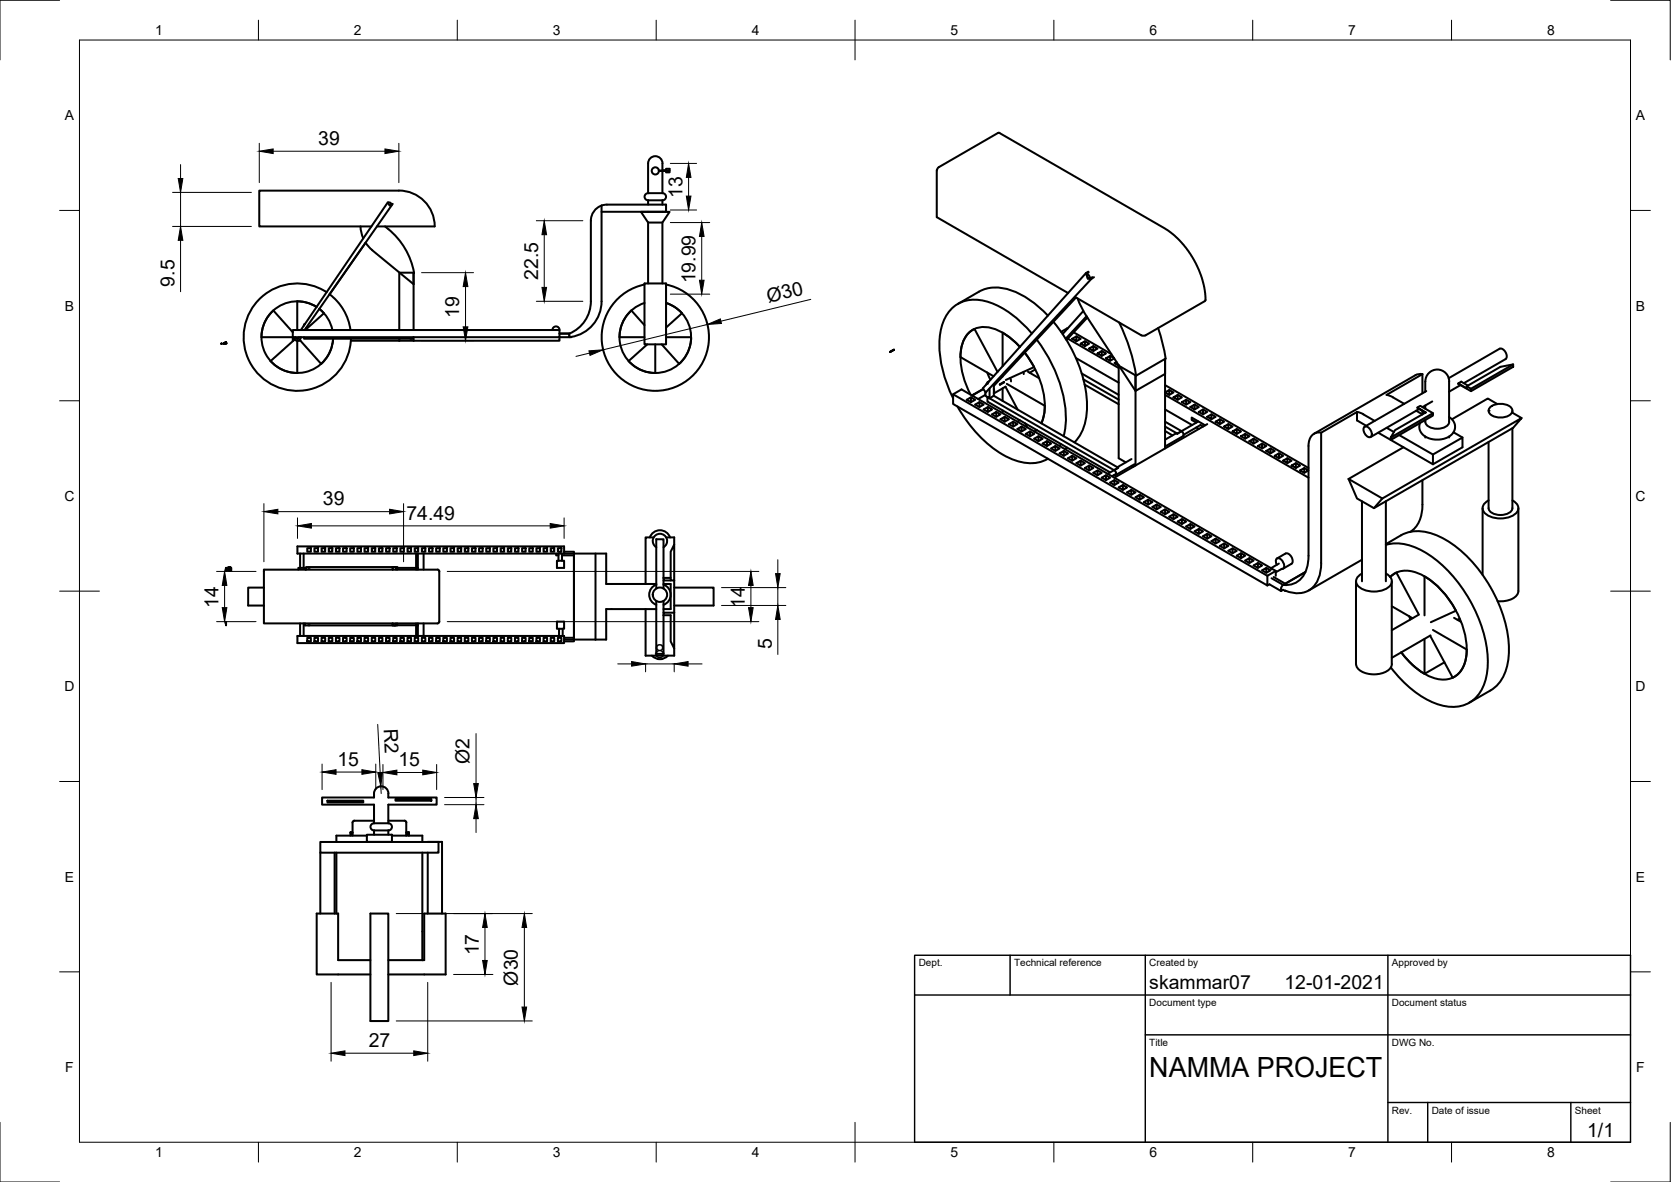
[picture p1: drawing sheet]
<svg xmlns="http://www.w3.org/2000/svg" width="420mm" height="297mm" viewBox="0 0 420 297" stroke-linecap="round" stroke-linejoin="round" font-family="sans-serif">
<!-- layer: Visible -->
<g fill="none" stroke="#000" stroke-width=".51">
<path d="M90.6 56.9l.2 1.5 .5 1.5M96.8 56.9a18.7 18.7 0 0 1 7.3 11.6h-.1v2.9l-10.4-8.5-1.7-1.9M97.6 50.9h.5l.3 .5M100.3 47.9h-35.1v9h28.2M100.3 47.9a8.9 8.9 0 0 1 9 9h-14.5M151.3 51.7v24a9.1 9.1 0 0 1-8.1 9M151.3 51.7l1.3-.3h14.9v1.8h-16.2M151.3 51.7a4.1 4.1 0 0 0-2.7 3.8v20.2a8.8 8.8 0 0 1-5.4 8.1M161.2 53.2h7.2l-1.8 2.7h-3.6zM163 53.2h.1M163 55.9v15.3M163 48.5a.9 .9 0 0 0-.9 .9 .9 .9 0 0 0 .9 .9"/>
<path d="M166.6 42.9a3.2 3.2 0 0 0-.5-3.1 1.81 1.81 0 0 0-2-.4 1.81 1.81 0 0 0-1.1 1.7v7.4h3.6M166.6 50.3h-3.6v1.1M166.6 42.8h.9v-.4h.9v.5M166.6 43v5.5M166.6 50.3v1.1M166.6 53.2h.1M166.6 55.9v15.3M166.6 48.5a.9 .9 0 0 1 .9 .9 .9 .9 0 0 1-.9 .9M167.5 42.9h.9v.4h-.9zM167.5 42.9h-1.8l1.8 .1M236.1 42l14.8-8.6h.4l41.4 23.9 2 1.4 2 1.8 1.4 1.6 2.7 4.2 1.2 3 .6 2 .4 2.5 .1 1.7-15.1 8.8M236.1 42l-.4 .4-.1 .5-.1 11.7 33.1 19"/>
<path d="M68.7 78l4.9 5.5M68.7 78a9 9 0 0 0-3 6.7h7.9v.9h.1M82.1 73.4a13.5 13.5 0 0 0-19.8 6.1 13.5 13.5 0 0 0 9.6 18.4 13.5 13.5 0 0 0 16.3-12.8M82.9 73.9a13.5 13.5 0 0 1 5.2 9M91.9 61l-9 13M158.7 78l3.4 3.7M158.8 78a9 9 0 0 0-3 6.7h6.3M162.1 71.2h5.4v15.3h-5.4zM162.1 76.1a9 9 0 0 0-4.6 13.9 9 9 0 0 0 14.6 0 9 9 0 0 0-4.6-13.9l1.9 .9 2.1 1.7-4 3.6M162.1 71.5a13.5 13.5 0 0 0-8.5 20.7 13.5 13.5 0 0 0 22.4 0 13.5 13.5 0 0 0-8.5-20.7M240.9 76.4l5.3-3.1a10.3 10.3 0 0 1 9.4 .2 25.4 25.4 0 0 1 7.9 5.8M270.4 74.7l16.6 9.6"/>
<path d="M270.6 74.8l-20.8 22.2M270.9 75l1.2 2.6 1.1 1.9M272.4 78.2l-5.2 5.8M273.2 68.8l.6 .4 .3 .8M273.2 79.5l-5.3 5.6M273.2 79.6l12.3 18.6M273.4 79.8l-5.2 5.7M273.5 70h.1M273.7 68.3l-.6 .3M273.7 68.5l-.5 .3 .3 1.2M274.7 69.6l-.6 .4h-.6M275.1 69.7l-.6 .3"/>
<path d="M55.7 86.4h.1M55.8 86.3l-.1 .1M55.8 86.3v.1M56.2 86.3l.4-.2zM56.3 86.3l.5 .1M56.4 86.3l-.2 .1h.6M56.7 86h.1zM56.7 86.1l.3 .2zM56.7 86.3v-.1l-.3 .1h.4M73.6 82.9h67.1v1.8h-67.1zM73.9 84.7a.9 .9 0 0 0 .9 .9 .9 .9 0 0 0 .8-.9M74.1 85.3l-6.1 5.4"/>
<path d="M74.3 84.7a.46 .46 0 0 0 .5 .5 .46 .46 0 0 0 .4-.5M74.7 82.9l.1-7.2 2.1 .3 2.7 1.1a9 9 0 0 0-13.2 4.2 9 9 0 0 0 6.4 12.2 9 9 0 0 0 10.9-8.4 9 9 0 0 1-2.9 6.3l-5.4-6M75.5 85.6h-.8l.1 8.1a9 9 0 0 1-6.8-3M75.6 82.9l21.9-32.1 .4 .8 .8-.4-22.1 31.7M76.7 81.4l-.3 .5M76.9 82.8l4.6-4.1-1.2-1.1a9 9 0 0 1 3.3 5.3M76.9 82.5v.4M88.2 85.6h15.8M100.4 82.9v-14.4h3.6v14.4M100.4 85.1v.5M103.9 84.7l-.4 .5-27-.1v-.4M104 84.7v.9"/>
<path d="M138.9 82.9a.9 .9 0 0 1 .9-.9 .9 .9 0 0 1 .9 .9M139.8 82.9h.1M140.7 84.7v.9h-36.7M143.2 83.8h-2.5h2.5v.9h-2.5M162.8 86.5l-4.7 4.2M164.8 86.5v7.2a9 9 0 0 1-6.7-3M167.5 84.7h6.3M173.8 84.7a9 9 0 0 1-3 6.7l-4.4-4.9M223.8 88.4l1-.5zM224.8 87.9l-1 .6M239.6 99.1l79.1 45.6 2.1-1.2M241.5 89.7l8.3 4.9"/>
<path d="M241.5 89.7a7.4 7.4 0 0 1 3.5-7l5.8 10.8M244.1 99.9l1.1 .6-1.1 .6-1-.6 1-.6v1.2M247.2 97.7l-2.8 1.7 .5-.2M247.3 97.8l-2.8 1.6M247.8 99.2l-1.8 1.1M247.8 98.5v.5M247.9 98.6l-.8-1 26-29 .4 1.4h1l-26.6 28.6M248.2 93.6l.8 1.9M248.5 96l-.2 .1-.3 .6M248.7 95.8l-.3 .2M248.8 97.6v2.5l-1-.6v-.5M249.9 97.7v1"/>
<path d="M249.9 99.5l31.3 18-1.1 .7M249.9 97v2.5l-1.1 .6M252.1 83.6v8.4M252.1 94.6h.1M252.1 97.6v3.2M252.1 83.6a18.5 18.5 0 0 1 4.3 3.6 13.2 13.2 0 0 0-9.5-5 5.7 5.7 0 0 0-5.1 5 18.3 18.3 0 0 0 2.2 12M252.4 96l.1 .1-1.1 .6v-.1M252.5 96.1l-1.1 .5M252.8 97.2l3.1 5.8M252.9 97.2l-3 1.7M254 95l.2 .9M257.3 93.5l.1 .5"/>
<path d="M258.5 93.4l2.8 1.6M259.5 83.8a22.4 22.4 0 0 0-13.1-8.4 8.3 8.3 0 0 0-9.7 6.8 26.5 26.5 0 0 0 3 17.9M260 92.2l-2.3-3.6a21.2 21.2 0 0 1 4.8 15.7l-.7 2.1 .6-1.7 .3-2.7-9.5-5.5M260 92.3l-7.1 3.2M260.3 92.8l-1.4 .9M260.7 85.4a33.1 33.1 0 0 1 7.2 21.6l-.5 2.6M264.9 80.9a34.3 34.3 0 0 1 8.4 22.3 11.8 11.8 0 0 1-3.1 8M268.4 82.6l-1.6 .8M268.5 85.1l12.8 7.4M269.6 85.1l1.1-.6v1.3zM270 83.5l9.4 5.5M270.5 90l10.8 6.2"/>
<path d="M270.7 84.5l1 .6-1 .7M271.7 86.4l1.1-.6v1.2zM272 93.9l9.3 5.3M272.4 95.3l8.9 5.1M272.7 96.7l8.6 4.9M272.8 85.8l1.1 .6-1.1 .6M273.9 87.6l1-.6v1.2zM274.9 87l1.1 .6-1.1 .6M276 88.8l1-.6v1.2zM277 88.2l1.1 .6-1.1 .6M278.1 90.1l1-.7v1.3zM279.1 89.4l1 .6"/>
<path d="M280.2 90.1l-1.1 .6M280.7 91l-.5 .3 1.1 .6M281.3 91.8v.1M281.4 81a46.3 46.3 0 0 1 4.3 13.4M285.5 94.3l-4.2-2.4v23.3l1.8 1M285.5 94.3v3.9l7.4-4.2v-3.8v22.5M285.5 94.3v22.7M287 84.3l.5 .1 .5-.1M291.2 82.4l1.2 4.4 .7 3.3M292.9 98.6l1.1-.6v1.2zM292.9 99.2l36.1 20.8M292.9 96.8l36.1 20.8"/>
<path d="M293.1 90.1l-7.4 4.3-.2-.1M294 98l1.1 .6-1.1 .6M295.1 99.9l1-.7v1.3zM296.1 99.2l1.1 .7-1.1 .6M350.2 99.9l2.9 1.6M357.7 94l-9 5.2 1.5 .6M357.7 94v4.8M357.7 94h-.8l-1 .3-25.5 14.7M358.6 98.3l-15.5 8.9M364.4 95.9v10.1M364.4 95.9a3 3 0 0 0-3-3 3 3 0 0 0-3 3v2.5M366.7 96.4l3.2 1.9"/>
<path d="M367.2 96.8l-2.8 1.6M368.8 97.1l1.1 .6M369.9 97.7l10.6-6.1v.6l-10.6 6.1zM377.1 87.6l-12.8 7.4M377.1 87.6a1.73 1.73 0 0 1 1.5 2.6M378.6 90.2l-10.5 6.1M380.5 91.6l-3.2 .6-8.5 4.9v.5l-2.1-1.2 .7-.5 1.7 1M240.7 102.2a30.8 30.8 0 0 0 13.7 13.2 10.1 10.1 0 0 0 9.1-.1h-.1M246.3 101.1l1 .6-1 .6-1.1-.6 1.1-.6v1.2M248.4 102.3l1 .6-1 .6-1.1-.6 1.1-.6v1.2M250.5 103.5l1.1 .6-1.1 .6-1.1-.6 1.1-.6v1.2M252.1 103.1v.7"/>
<path d="M252.6 104.7l1.1 .7-1.1 .6-1-.6 1-.7v1.3M254.8 106l1 .6-1 .6-1.1-.6 1.1-.6v1.2M256.4 105.6l-.6 .4M256.9 107.2l1 .6-1 .6-1.1-.6 1.1-.6v1.2M257.7 106.4l.6 1M259 108.4l1.1 .6-1.1 .6-1.1-.6 1.1-.6v1.2M260.6 108l-.4 .5M261.1 109.6l1.1 .6-1.1 .7-1-.7 1-.6v1.3M263.2 110.9l1.1 .6-1.1 .6-1-.6 1-.6v1.2M265.4 112.1l1 .6-1 .6-1.1-.6 1.1-.6v1.2M266.7 111.6l-.3 .5M267.5 113.3l1 .6-1 .6-1.1-.6 1.1-.6v1.2"/>
<path d="M268.3 112.5l-.6 .3M269.6 114.5l1.1 .7-1.1 .6-1.1-.6 1.1-.7v1.3M271.7 115.8l1.1 .6-1.1 .6-1-.6 1-.6v1.2M273.9 117l1 .6-1 .6-1.1-.6 1.1-.6v1.2M276 118.2l1 .6-1 .6-1.1-.6 1.1-.6v1.2M278.1 119.4l1 .6-1 .7-1.1-.7 1.1-.6v1.3M280.1 118.2l-31.8-18.4v1.1l30.8 17.8M280.1 118.2l-1.6 .9M280.1 118.2h.1M280.2 118.2l.4 .9-1 .6M280.6 119.1l-.2 .3h-.3M281.2 117.5l-1.1 .7"/>
<path d="M284.5 115.4l-3.6 2M284.6 117.1l.4 .2M285.3 116.7l-4.8 2.7M292.9 107.2l3.1 1.8M292.9 106l4.2 2.4M292.9 108.3l1.9 1.1M292.9 102.9l6.8 3.9M296 109l-.3-.1-2.8 1.6M297.1 108.4l.5 .6-.1 .6-4.6 2.6M297.1 108.4l-1.1 .6M297.2 101.1l1.1-.6v1.2zM298.3 100.5l1 .6-1 .6"/>
<path d="M299.3 102.3l1.1-.6v1.2zM300.4 101.7l1 .6-1 .6M300.8 106.2l-1.2-.7v-.6l3.4 2M300.8 107.4l.6 .4M301.3 105.9l-4.2 2.5M301.4 103.5l1.1-.6v1.2zM302.5 102.9l1.1 .6-1.1 .6M302.5 107.2l-.6-.4-4.3 2.5M303.6 104.7l1-.6v1.3zM303.6 106.6l-23.4 13.4M304.6 104.1l1.1 .6-1.1 .7M305.7 106l1-.6v1.2z"/>
<path d="M306.7 105.4l1.1 .6-1.1 .6M307.8 107.2l1.1-.6v1.2zM308.9 106.6l1 .6-1 .6M309.9 108.4l1.1-.6v1.2zM311 107.8l1 .6-1 .6M312 109.6l1.1-.6v1.2zM313.1 109l1.1 .6-1.1 .6M314.2 110.9l1-.7v1.3zM315.2 110.2l1.1 .7-1.1 .6M316.3 112.1l1.1-.6v1.2zM317.4 111.5l1 .6-1 .6M318.4 113.3l1.1-.6v1.2z"/>
<path d="M319.5 112.7l1 .6-1 .6M320.5 114.5l1.1-.6v1.3zM321.6 113.9l1 .6-1 .7M322.6 115.8l1.1-.6v1.2zM323.7 115.2l1.1 .6-1.1 .6M324.8 117l1-.6v1.2zM325.8 116.4l1.1 .6-1.1 .6M326.9 118.2l1.1-.6v1.2zM328 117.6l1 .6-1 .6M332.2 108.7a2.82 2.82 0 0 0-3.2 3.4v27.5M341.2 103.5l-9 5.2v32.8a7.1 7.1 0 0 1-3.8 7.2 6.9 6.9 0 0 1-5.2-.3M341.2 103.5v2.1l2.3 1.4"/>
<path d="M341.2 103.5l1.6 .6M342.8 104.1l2.9 1.7M343 107.3a1.29 1.29 0 0 1 1.7 1 .9 .9 0 0 1 .3 .9 .9 .9 0 0 1-.8 .7 1.95 1.95 0 0 1-1.2-2.6zM346.5 108.7l13.8 8v-2.5M348.7 107.5l1.8 1.1M351.8 109.3l8.5 4.9M352.9 112.4l-13.8 8M356.1 103.2l1.6 .9v-.8M356.4 102.4l.7-.4 3.2 1.8M356.8 102.8l-12.2 7M358.4 105.5a2.06 2.06 0 0 0 2.3 2.2 2.98 2.98 0 0 0 3.7-1.7M358.4 103.7l-2-1.3 2.1 1.2-7.7 4.5-1.1 1.8v.7l10.6-6.2v-.6l-10.6 6.1"/>
<path d="M358.4 101.9v.8M358.4 109.7v.2M360.1 100.9l-2.4 1.4M360.3 114.2l7.4-4.3v2.5l-7.4 4.3M364.4 104.8l.8 .7 .5 .8 .2 .7-.2 1.1-.5 .9-.6 .6-2.1 .8-2.6-.1-1.9-.9-.6-.5-.4-1-.1-.8 .1-.8M364.4 109.7v.2M365.5 108.6l2.2 1.3M374.3 111.1v16.6M374.7 102.4a4.1 4.1 0 0 1 5.5 .4 1.8 1.8 0 0 1-1.9 2l-1.3 .1a2.53 2.53 0 0 1-2.7-1.7zM376.5 101.5l-2.4-1.4-9 5.3M380.2 103.7l2.4 1.4M380.3 103.2v.5"/>
<path d="M380.3 107.6v20.1M75.5 139.1v3.6M76.3 139.1v3.6M77.3 137.8h.9v.8h-.9zM79.1 137.8h.9v.8h-.9zM80.9 137.8h.9v.8h-.9zM82.7 137.8h.9v.8h-.9zM84.5 137.8h.9v.8h-.9zM86.3 137.8h.9v.8h-.9zM88.1 137.8h.9v.8h-.9zM89.9 137.8h.9v.8h-.9zM91.7 137.8h.9v.8h-.9z"/>
<path d="M93.5 137.8h.9v.8h-.9zM95.3 137.8h.9v.8h-.9zM97.1 137.8h.9v.8h-.9zM98.9 137.8h.9v.8h-.9zM100.7 137.8h.9v.8h-.9zM102.5 137.8h.9v.8h-.9zM104.3 137.8h.9v.8h-.9zM104.6 139.1v4.1M105.1 139.1v4.1M106.1 137.8h.9v.8h-.9zM106.5 139.1v4.1M107.9 137.8h.9v.8h-.9z"/>
<path d="M109.7 137.8h.9v.8h-.9zM111.5 137.8h.9v.8h-.9zM113.3 137.8h.9v.8h-.9zM115.1 137.8h.9v.8h-.9zM116.9 137.8h.9v.8h-.9zM118.7 137.8h.9v.8h-.9zM120.5 137.8h.9v.8h-.9zM122.3 137.8h.9v.8h-.9zM124.1 137.8h.9v.8h-.9zM125.9 137.8h.9v.8h-.9zM127.7 137.8h.9v.8h-.9zM129.5 137.8h.9v.8h-.9z"/>
<path d="M131.3 137.8h.9v.8h-.9zM133.1 137.8h.9v.8h-.9zM134.9 137.8h.9v.8h-.9zM136.7 137.8h.9v.8h-.9zM138.5 137.8h.9v.8h-.9zM139.8 139.1v.5h.6M140.3 137.8h.9v.8h-.9zM140.4 139.1v1.8M140.8 139.1h-66v-1.8h67v1.8M140.8 139h.1M140.9 139.1h3.4M141.3 139.6h3"/>
<path d="M141.3 139.1v1.8M141.8 138.6h2.5v.5M144.3 139.6v21.1h5.4M144.3 139.6v-.5h8.1v7.7h12.6M144.3 139.1v21.6M149.7 139.1v21.6M163.4 135.1a2.7 2.7 0 0 1 2.5-1.8 2.7 2.7 0 0 1 2.6 1.8M164.4 135.1h-2.1v11.7M165 137.5a1.81 1.81 0 0 1-.5-2.7 1.81 1.81 0 0 1 2.8 0 1.81 1.81 0 0 1-.5 2.7M167.5 135.1h2v1.7M169.5 136.8v9.1h-.9v-7.3zM280.2 120.7l1.1 .6-1.1 .6-1.1-.6 1.1-.6v1.2"/>
<path d="M282.3 121.9l1.1 .6-1.1 .6-1-.6 1-.6v1.2M284.5 123.1l1 .6-1 .6-1.1-.6 1.1-.6v1.2M286.6 124.3l1 .7-1 .6-1.1-.6 1.1-.7v1.3M288.7 125.6l1.1 .6-1.1 .6-1.1-.6 1.1-.6v1.2M290.8 126.8l1.1 .6-1.1 .6-1-.6 1-.6v1.2M292.9 128l1.1 .6-1.1 .6-1-.6 1-.6v1.2M295.1 129.2l1 .6-1 .7-1.1-.7 1.1-.6v1.3M297.2 130.5l1.1 .6-1.1 .6-1.1-.6 1.1-.6v1.2M299.3 131.7l1.1 .6-1.1 .6-1-.6 1-.6v1.2M301.4 132.9l1.1 .6-1.1 .6-1-.6 1-.6v1.2M303.6 134.1l1 .7-1 .6-1.1-.6 1.1-.7v1.3M305.7 135.4l1 .6-1 .6-1.1-.6 1.1-.6v1.2"/>
<path d="M307.8 136.6l1.1 .6-1.1 .6-1.1-.6 1.1-.6v1.2M309.9 137.8l1.1 .6-1.1 .6-1-.6 1-.6v1.2M312 139l1.1 .6-1.1 .7-1-.7 1-.6v1.3M329 139.6a6.7 6.7 0 0 1-4.4 7.3l-1.9 .1M339.1 120.4l2.1 4.9 4.3 2.4 35-20.2 2.1-2.4-35 20.2M339.1 120.4l8.5 4.9-2.1 2.4M342.5 126v20.1M348.5 136.9a12.6 12.6 0 0 1 10.1 2.1 35.4 35.4 0 0 1 15.5 27.2 12.2 12.2 0 0 1-3.5 9.6 9.3 9.3 0 0 1-9.8 .9 27 27 0 0 1-11.1-9M348.5 126v20.1M352.2 134.5l-3.7 2.2M352.3 134.5a10.8 10.8 0 0 1 10.5 .8 35.1 35.1 0 0 1 16.2 23.6 17 17 0 0 1-1.5 12l-1.7 1.9-1 .7M357.7 120.7v6.1a7.7 7.7 0 0 1-3.1 6.9"/>
<path d="M372.8 127.7v16.8M374.3 125.8a2.02 2.02 0 0 0-1.5 2 2.02 2.02 0 0 0 1.6 1.9 6.4 6.4 0 0 0 7.1-1.1 1.92 1.92 0 0 0-1.2-2.8M374.3 127.7a2.98 2.98 0 0 0 3.7 1.7 2.29 2.29 0 0 0 2.3-1.7M381.8 127.7v20.8a3 3 0 0 1-2.7 2.4l-2.5 .2M56.8 156.3v.8zM56.9 142.7v.7M57.4 142.7v-.2h.6v.9M57.8 142.7v.7zM57.8 142.7h-.5v.7h.5M57.8 143.4h.1M57.8 142.5v.9M58 142.7v.7z"/>
<path d="M58 142.7h.1v.7zM58 143.4h.1M66.4 143.2h42.6a1.12 1.12 0 0 1 1.4 .4l.1 12.6a1.15 1.15 0 0 1-1.5 .5h-42.6zM66.4 147.7h-4v4.5h4M75 143.2v-.5h1.8v.5M75.5 156.7v3.1M76.3 156.7v3.1M76.7 156.7v.5h23.2v-.5M77 143.2v-.7h22.9v.7M77.5 142.7h.4M77.5 157.1h.4M98.7 156.7v.5"/>
<path d="M98.7 142.5v.7M98.8 156.7v.5h.8v-.5M98.8 143.2v-.7h.8v.7M99.1 142.5h.1M99.9 142.7h5.2M104.6 156.7v.4h-4.7M105.1 157.1h-.5v2.7M105.1 156.7v3.1M106.5 156.7v3.1M140 156.2h1.8v1.8h-1.8zM140 140.9h1.8v1.8h-1.8zM140.6 158v1.8"/>
<path d="M140.9 159.8h-66.1v1.8h67v-1.8h-.7M140.9 159.9h.2M141.5 158v1.8M162.3 153.1v11.7h7.2v-1.8M165 151v13.3h1.8v-9.7M165 153.1h-12.6v7.6h-2.7M165 146.9a2.7 2.7 0 0 0-1.8 2.6 2.7 2.7 0 0 0 1.8 2.5M166.8 145.2v-9.7h-1.8v12.4M166.8 145.2v.7h1.8M166.8 145.9v2M166.8 151v3M166.8 145.2h1.8"/>
<path d="M166.8 146.8h1.8v6.3h-1.8M166.8 146.9a2.7 2.7 0 0 1 1.8 2.6 2.7 2.7 0 0 1-1.8 2.5M169.5 147.7h9.9v4.5h-9.9M169.5 154v9l-.9-1.8v-6.6h-1.8M169.5 154h-2.7v.6M169.5 145.9v8.1M314.2 140.3l1 .6-1 .6-1.1-.6 1.1-.6v1.2M316.3 141.5l1.1 .6-1.1 .6-1.1-.6 1.1-.6v1.2M318.4 142.7l1.1 .6-1.1 .6-1-.6 1-.6v1.2M319.6 142.9l.2 .1M319.7 142.9l-77.9-45-2.2 1.2v2.4l79.1 45.6v-2.4M319.7 145.3l2.9 1.7"/>
<path d="M319.9 143l.9 .5M320.3 145l2.9 1.7M320.8 143.5v1.2M321 141.9a.96 .96 0 0 1-.3-.9 .96 .96 0 0 1 .8-.7 1.98 1.98 0 0 1 1.2 2.5l-.5 .2M321.1 140.3l2.1-1.2a1.73 1.73 0 0 1 1.5 2.6l-2.1 1.2M321.6 141.6l-2 1.2M322.1 148.5l.5-.3 .6 .3M322.3 142.9l-1.5 .9M322.6 147l5.6-3.2zM322.7 147l-.5 .6-.1 .9-2.9-1.7-.5 .3M323.2 148.4l.1 .1M341 146.1v20.8a3 3 0 0 0 2.7 2.4 6.1 6.1 0 0 0 5.9-1.4l.4-1-.1-20.8"/>
<path d="M342.5 140.7l-13.4 7.7M342.5 144.1a2.02 2.02 0 0 0-1.5 2.1 2.02 2.02 0 0 0 1.6 1.9 6.4 6.4 0 0 0 7.1-1.1 1.92 1.92 0 0 0-1.2-2.9M349.9 152.3l5.3 3.1M354.3 154.9l.4 .8M356.7 154.5l-6.8 3.9M356.8 154.5l-5.7-10.6-1.5 1.1a6.5 6.5 0 0 1 7.9-.5 23.1 23.1 0 0 1 11.3 19.1 6.7 6.7 0 0 1-4.3 7 10.3 10.3 0 0 1-8.9-3.1l-3.3-3.6a20.3 20.3 0 0 0 5.9 5.4M358.2 154.7v-9.9a21.9 21.9 0 0 1 7.9 8.7l-6.3 2.9M359.6 159.8l5.7 10.5a6.7 6.7 0 0 0 3.5-6v-1.1M359.7 159.7l-9.8 5.6M360.3 158.3l8.5 4.9M365.6 155.3l1.8 1M367 155.5l-.5 .3"/>
<path d="M77.3 160.3h.9v.9h-.9zM79.1 160.3h.9v.9h-.9zM80.9 160.3h.9v.9h-.9zM82.7 160.3h.9v.9h-.9zM84.5 160.3h.9v.9h-.9zM86.3 160.3h.9v.9h-.9zM88.1 160.3h.9v.9h-.9zM89.9 160.3h.9v.9h-.9zM91.7 160.3h.9v.9h-.9zM93.5 160.3h.9v.9h-.9zM95.3 160.3h.9v.9h-.9zM97.1 160.3h.9v.9h-.9z"/>
<path d="M98.9 160.3h.9v.9h-.9zM100.7 160.3h.9v.9h-.9zM102.5 160.3h.9v.9h-.9zM104.3 160.3h.9v.9h-.9zM106.1 160.3h.9v.9h-.9zM107.9 160.3h.9v.9h-.9zM109.7 160.3h.9v.9h-.9zM111.5 160.3h.9v.9h-.9zM113.3 160.3h.9v.9h-.9zM115.1 160.3h.9v.9h-.9zM116.9 160.3h.9v.9h-.9zM118.7 160.3h.9v.9h-.9z"/>
<path d="M120.5 160.3h.9v.9h-.9zM122.3 160.3h.9v.9h-.9zM124.1 160.3h.9v.9h-.9zM125.9 160.3h.9v.9h-.9zM127.7 160.3h.9v.9h-.9zM129.5 160.3h.9v.9h-.9zM131.3 160.3h.9v.9h-.9zM133.1 160.3h.9v.9h-.9zM134.9 160.3h.9v.9h-.9zM136.7 160.3h.9v.9h-.9zM138.5 160.3h.9v.9h-.9zM140.3 160.3h.9v.9h-.9z"/>
<path d="M141.8 160.3h2.5M141.8 160.7h2.5M144.3 160.7v.5h-2.5M167.9 164.8a2.7 2.7 0 0 1-4 0M358.2 160.6v8.7l5-2.9M374.7 173.5l-5.3 3.1M97.6 199.4v1h12.2v1.8h-12.2v4.7M97.7 199.4a1.81 1.81 0 0 0-1.8-1.8 1.81 1.81 0 0 0-1.9 1.8v1h-13v1.8h13v4.7M80.5 211.6h29.8v2.7h-29.8zM80.5 214.3v15.3M82.3 201.2h9v.5h-9zM84.1 214.3v15.3"/>
<path d="M84.6 214.3v15.3M88.6 209.2h-.5v.8M88.6 209.2h-.5v.4h.5M92.2 209.8h6.4v1.8h-6.4zM92.2 210h-7.6v1.6M94 206.9h3.6M94 208.7h3.6M94 206.3l-4.9-.1a1.21 1.21 0 0 0-.5 1.6v2.2M94 208.7v1.1M94.1 206.9a.9 .9 0 0 0-.9 .9 .9 .9 0 0 0 .9 .9M97.6 206.3l4.1-.1a1.24 1.24 0 0 1 .5 1.6v2.2M97.6 208.7v1.1"/>
<path d="M97.7 206.9a.9 .9 0 0 1 .9 .9 .9 .9 0 0 1-.9 .9M98.6 210h7.6v1.6M99.4 200.8h9.1v.4h-9.1zM102.2 209.2h.6v.8M102.2 209.2h.6v.4h-.6M106.2 214.3l.1 27M107.5 211.6h3.6v18M107.5 211.6h.1M107.5 214.3v15.3M93.1 229.6h4.5v27h-4.5zM93.1 241.3h-8.1v-11.7h-5.4v15.3h13.5M97.6 241.3h9.1v-11.7h5.4v15.3h-14.5"/>
<circle cx="164.8" cy="42.9" r=".9"/>
<circle cx="165.9" cy="149.5" r="1.81"/>
</g>
<g fill="#000">
<circle cx="248.2" cy="96.4" r=".25"/>
<circle cx="374.3" cy="103.2" r=".25"/>
<circle cx="99.1" cy="157.2" r=".25"/>
</g>
<!-- layer: Border -->
<g fill="none" stroke="#000" stroke-width=".25">
<path d="M15 .1h-15v15M20 10.1h390v276.9h-390zM65 5.1v5M115 5.1v5M165 5.1v5M215 5.1v10M265 5.1v5M315 5.1v5M365 5.1v5M405 .1h15v15M15 52.9h5M410 52.9h5"/>
<path d="M15 100.7h5M410 100.7h5M15 148.6h10M405 148.6h10M15 196.4h5M410 196.4h5M15 244.2h5M410 244.2h5M0 282.1v14.9h15M65 287v5M115 287v5M165 287v5"/>
<path d="M215 282.1v9.9M265 287v5M315 287v5M365 287v5M420 282.1v14.9h-15"/>
</g>
<!-- layer: Dimensions -->
<g fill="none" stroke="#000" stroke-width=".25">
<path d="M65.2 36v9.9M68.7 38h28.1M100.3 36v9.9M43.4 48.4h19.8M43.4 56.9h19.8M45.4 41.4v3.5M45.4 48.4v8.5M134.9 55.5h11.7M136.8 59v13.2M168.6 52.8h6.6M168.6 41.1h6.6M168.6 55.9h9.9"/>
<path d="M173.1 44.6v4.7M176.4 59.4v11M45.4 60.4v12.9M106 68.5h13.1M117.1 72v10.1M134.9 75.7h11.7M168.6 73.9h9.9M203.9 75.2l-22.6 5.5M106 85.6h13.1M148.2 88.7l-3.4 .9M177.9 81.5l-26.3 6.4M66.4 126.6v14.6"/>
<path d="M69.9 128.6h28.1M74.8 130.1v5.2M78.3 132.2h60M101.5 126.6v14.6M141.8 130.1v5.2M54.5 143.6h9.9M54.5 156.2h9.9M56.5 147.1v5.6M112.5 143.6h78.3M112.5 156.2h78.3M181.4 147.7h16.2M181.4 152.2h16.2"/>
<path d="M188.8 147.1v5.6M195.6 140.7v3.5M195.6 147.7v4.5M195.6 155.7v8.8M155.3 166.8h3.5M162.3 166.8v2M162.3 166.8h7.2M169.5 166.8v2M173 166.8h3.5M81 192v6.4M84.5 194h6.5M94.5 192v6.4"/>
<path d="M95 182l.6 12.1M95.8 197.6v1.8M96.3 192.1v6.3M99.8 194.1h6.5M109.8 192.1v6.3M119.7 184.3v12.6M111.8 202.2h9.9M111.8 200.4h9.9M119.7 200.4v1.8M119.7 205.7v3.5M99.6 229.6h34.2M121.9 233.1v8.3"/>
<path d="M131.8 233.1v20M83.2 246.9v19.8M99.6 256.6h34.2M107.5 246.9v19.8M114 244.9h9.9M86.7 264.7h17.3"/>
</g>
<g fill="#000" stroke="#000" stroke-width=".25">
<path d="M65.2 38l3.5-.6v1.2zM96.8 37.4l3.5 .6-3.5 .6zM44.8 44.9h1.2l-.6 3.5zM136.8 55.5l.6 3.5h-1.1zM172.6 49.3h1.1l-.6 3.5zM173.1 41.1l.6 3.5h-1.1zM176.4 55.9l.6 3.5h-1.1zM45.4 56.9l.6 3.5h-1.2zM117.1 68.5l.5 3.5h-1.1zM136.3 72.2h1.1l-.6 3.5zM175.9 70.4h1.1l-.6 3.5zM116.5 82.1h1.1l-.5 3.5z"/>
<path d="M148.1 88.2l3.5-.3-3.2 1.4zM177.9 81.5l3.2-1.4 .3 1.2zM66.4 128.6l3.5-.6v1.1zM74.8 132.2l3.5-.6v1.1zM98 128l3.5 .6-3.5 .5zM138.3 131.6l3.5 .6-3.5 .5zM56.5 143.6l.5 3.5h-1.1zM55.9 152.7h1.1l-.5 3.5zM188.8 143.6l.6 3.5h-1.2zM188.2 152.7h1.2l-.6 3.5zM195 144.2h1.2l-.6 3.5zM195.6 152.2l.6 3.5h-1.2z"/>
<path d="M158.8 166.3l3.5 .5-3.5 .6zM169.5 166.8l3.5-.5v1.1zM81 194l3.5-.6v1.2zM91 193.4l3.5 .6-3.5 .6zM95 194.2l1.2-.1-.4 3.5zM96.3 194.1l3.5-.6v1.2zM106.3 193.5l3.5 .6-3.5 .6zM119.1 196.9h1.2l-.6 3.5zM119.7 202.2l.6 3.5h-1.2zM121.9 229.6l.6 3.5h-1.2zM131.8 229.6l.6 3.5h-1.1zM121.3 241.4h1.2l-.6 3.5z"/>
<path d="M131.3 253.1h1.1l-.6 3.5zM83.2 264.7l3.5-.6v1.2zM104 264.1l3.5 .6-3.5 .6z"/>
</g>
<!-- layer: TitleBlock -->
<path d="M230 240.1h180v46.9h-180zM230 250h180M254 240.1v9.9M288 240.1v46.9M349 240.1v46.9M288 260.1h122M349 277.1h61M359 277.1v9.9M395 277.1v9.9" fill="none" stroke="#000" stroke-width=".36"/>
<text font-size="7" x="289" y="270.6">NAMMA PROJECT</text>
<g font-size="4.9">
<text x="80" y="36.4">39</text>
<text x="171.6" y="49.8" transform="rotate(-90 171.6 49.8)">13</text>
<text x="135.3" y="70.3" transform="rotate(-90 135.3 70.3)">22.5</text>
<text x="174.9" y="71.2" transform="rotate(-90 174.9 71.2)">19.99</text>
<text x="43.8" y="72" transform="rotate(-90 43.8 72)">9.5</text>
<text x="193.3" y="76.1" transform="rotate(-14 193.3 76.1)">Ø30</text>
<text x="115.5" y="80" transform="rotate(-90 115.5 80)">19</text>
<text x="81.2" y="127">39</text>
<text x="102.2" y="130.6">74.49</text>
<text x="55" y="152.8" transform="rotate(-90 55 152.8)">14</text>
<text x="187.3" y="152.8" transform="rotate(-90 187.3 152.8)">14</text>
<text x="164.6" y="165.3">8</text>
<text x="194" y="163.2" transform="rotate(-90 194 163.2)">5</text>
<text x="96.5" y="183.1" transform="rotate(87 96.5 183.1)">R2</text>
<text x="84.9" y="192.5">15</text>
<text x="100.2" y="192.6">15</text>
<text x="118" y="192.1" transform="rotate(-90 118 192.1)">Ø2</text>
<text x="120.4" y="240.1" transform="rotate(-90 120.4 240.1)">17</text>
<text x="130.2" y="247.7" transform="rotate(-90 130.2 247.7)">Ø30</text>
<text x="289" y="248.5">skammar07</text>
<text x="323" y="248.5">12-01-2021</text>
<text x="92.7" y="263.2">27</text>
<text x="399.1" y="285.7">1/1</text>
</g>
<g font-size="3.5">
<text x="39" y="8.8">1</text>
<text x="89" y="8.8">2</text>
<text x="139" y="8.8">3</text>
<text x="189" y="8.8">4</text>
<text x="239" y="8.8">5</text>
<text x="289" y="8.8">6</text>
<text x="339" y="8.8">7</text>
<text x="389" y="8.8">8</text>
<text x="16.3" y="30.2">A</text>
<text x="411.3" y="30.2">A</text>
<text x="16.3" y="78">B</text>
<text x="411.3" y="78">B</text>
<text x="16.2" y="125.9">C</text>
<text x="411.2" y="125.9">C</text>
<text x="16.2" y="173.7">D</text>
<text x="411.2" y="173.7">D</text>
<text x="16.3" y="221.6">E</text>
<text x="411.3" y="221.6">E</text>
<text x="16.4" y="269.4">F</text>
<text x="411.4" y="269.4">F</text>
<text x="39" y="290.8">1</text>
<text x="89" y="290.8">2</text>
<text x="139" y="290.8">3</text>
<text x="189" y="290.8">4</text>
<text x="239" y="290.8">5</text>
<text x="289" y="290.8">6</text>
<text x="339" y="290.8">7</text>
<text x="389" y="290.8">8</text>
</g>
<g font-size="2.5">
<text x="231" y="242.9">Dept.</text>
<text x="255" y="242.9">Technical reference</text>
<text x="289" y="242.9">Created by</text>
<text x="350" y="242.9">Approved by</text>
<text x="289" y="252.8">Document type</text>
<text x="350" y="252.8">Document status</text>
<text x="289" y="262.9">Title</text>
<text x="350" y="262.9">DWG No.</text>
<text x="350" y="279.9">Rev.</text>
<text x="360" y="279.9">Date of issue</text>
<text x="396" y="279.9">Sheet</text>
</g>
</svg>
